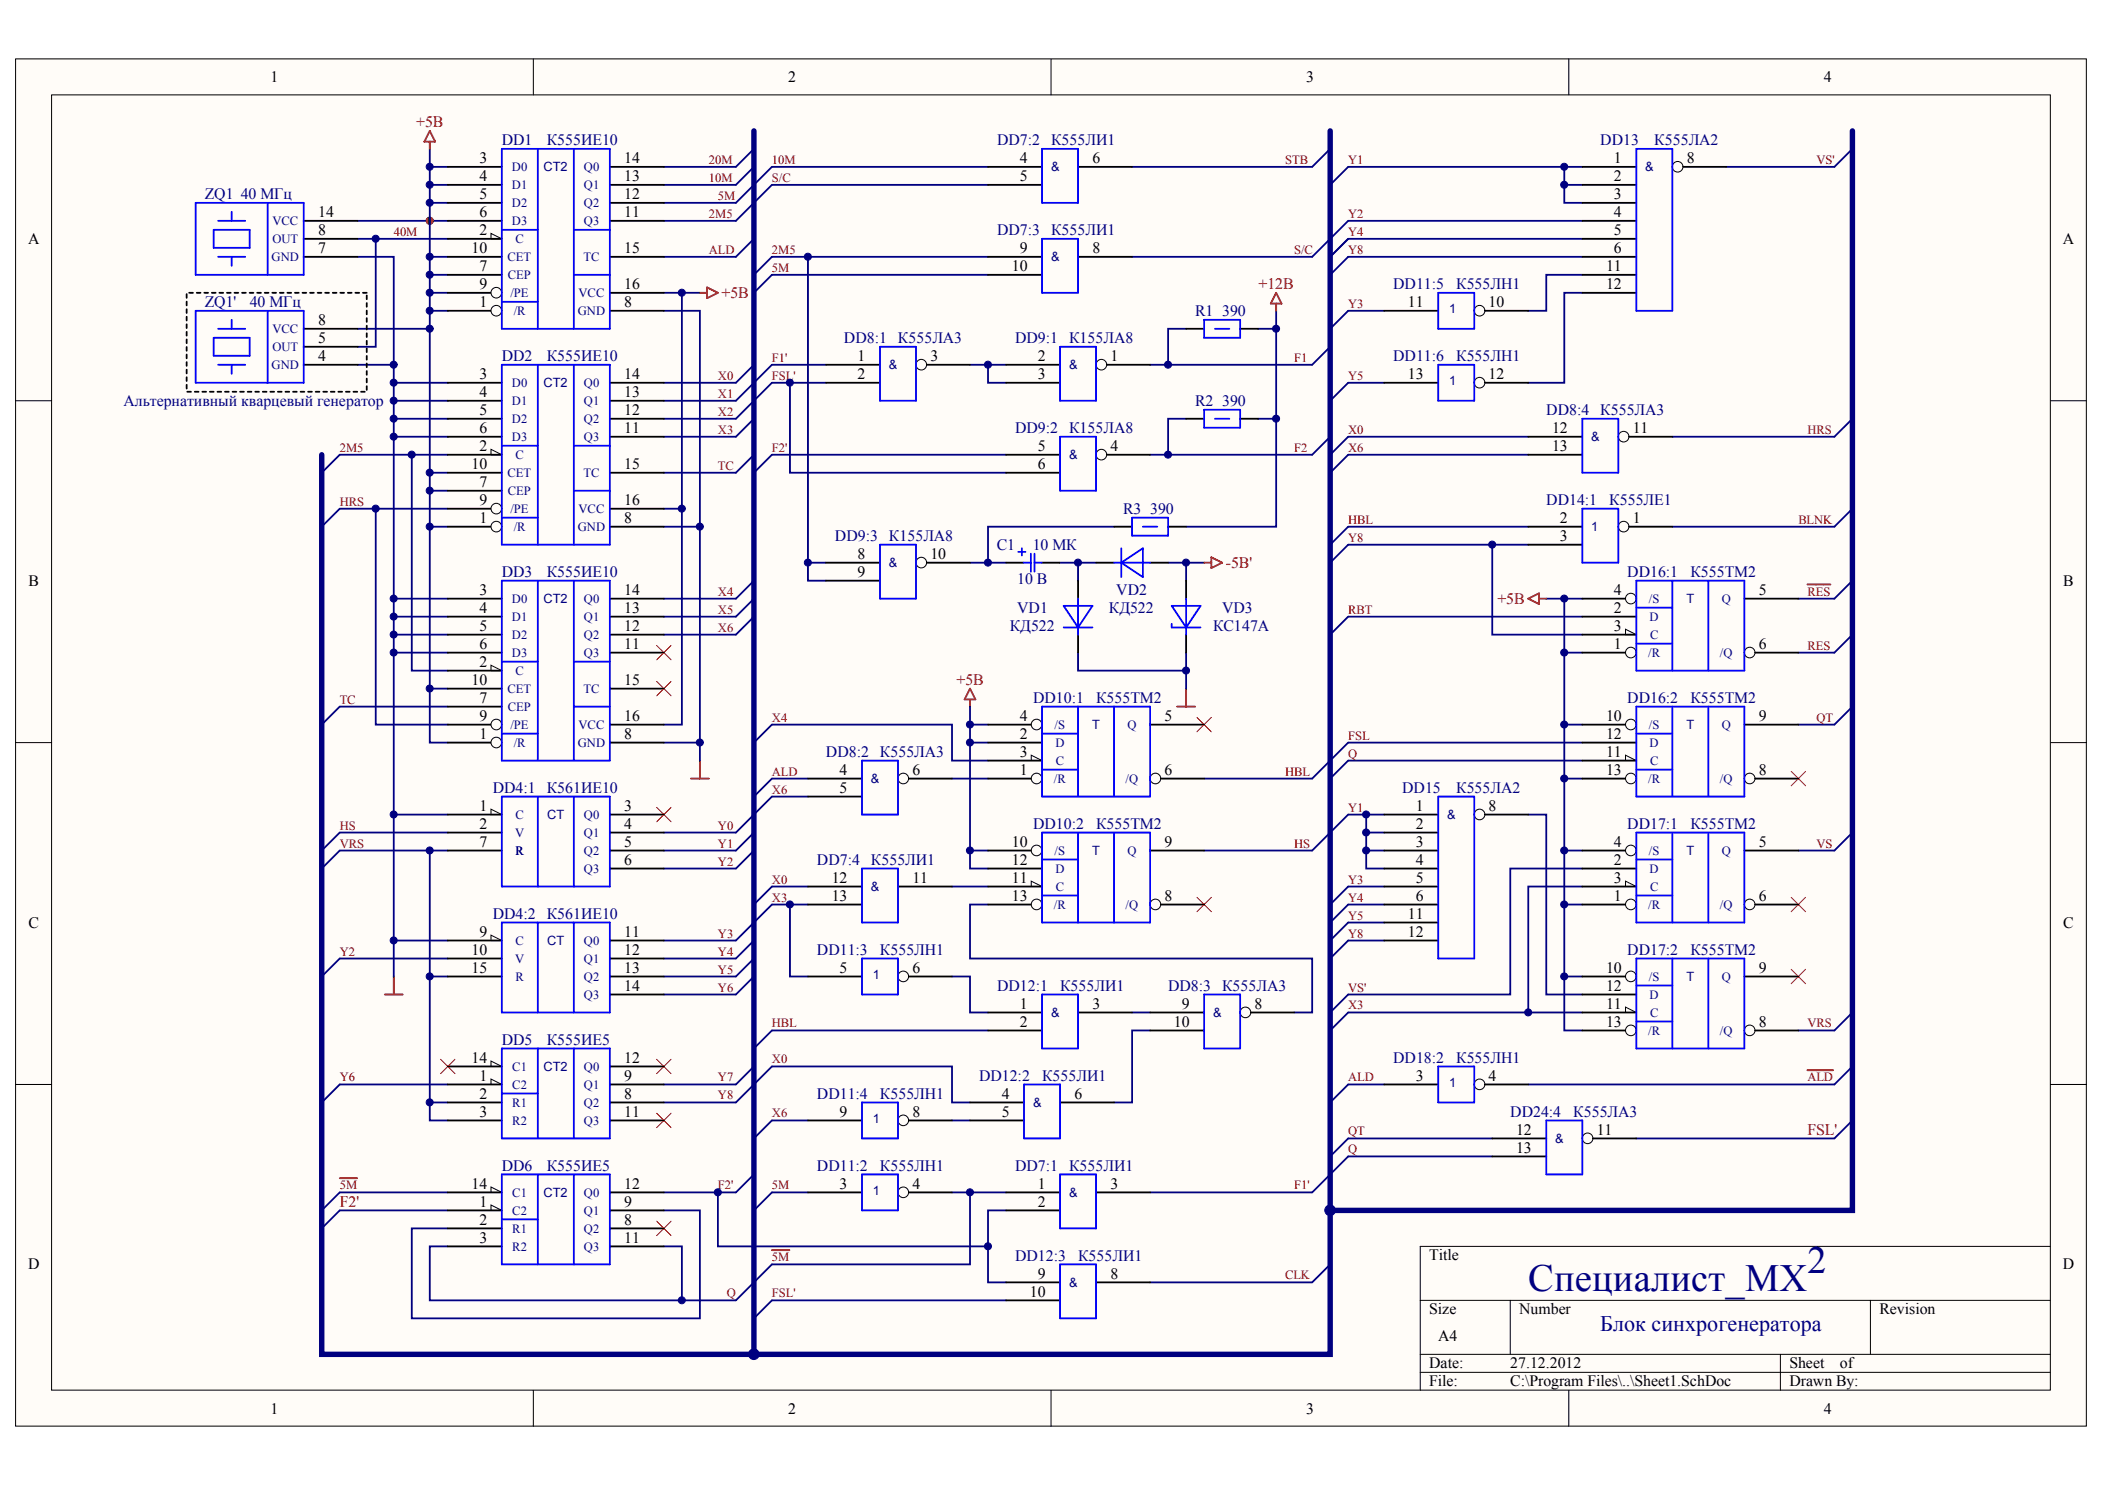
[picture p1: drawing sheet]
<svg xmlns="http://www.w3.org/2000/svg" width="297mm" height="210mm" viewBox="0 0 297 210" stroke-linecap="round" stroke-linejoin="round" font-family="sans-serif">
<g fill="#fffcf8" stroke="#000" stroke-width=".14">
<path d="M2.2 8.3h292.2v192.9h-292.2z"/>
<path d="M7.3 13.4h282v182.7h-282z"/>
</g>
<g fill="none" stroke="#000" stroke-width=".14">
<path d="M75.3 8.3v5.1M148.3 8.3v5.1M221.4 8.3v5.1M2.2 56.5h5.1M289.3 56.5h5.1M2.2 104.8h5.1M289.3 104.8h5.1M2.2 153h5.1M289.3 153h5.1M289.3 175.8h-88.9v20.3M75.3 196.1v5.1M148.3 196.1v5.1"/>
<path d="M200.4 183.4h88.9M200.4 191h88.9M200.4 193.6h88.9M213.1 183.4v7.6M221.4 196.1v5.1M251.2 191v5.1M263.9 183.4v7.6"/>
</g>
<circle cx="60.6" cy="31.1" r=".5" fill="#000080" stroke="#000080" stroke-width=".14"/>
<g fill="none" stroke="#000080" stroke-width=".25">
<path d="M50.5 36.2h5.1v50.8M50.5 31.2h12.7M50.5 33.7h12.7M53 33.7v15.2h-2.5M60.6 38.8h2.6M60.6 26.1h2.6M60.6 21v2.5M60.6 28.6v7.6M63.2 36.2h-2.6v7.6h2.6M63.2 23.5h-2.6v5.1h2.6M106.4 21l-2.6 2.5h-10.1M106.4 23.5l-2.6 2.6h-10.1"/>
<path d="M106.4 33.7l-2.6 2.5h-10.1M114 36.2v45.7h2.6M139.4 38.8h-30.5l-2.5 2.5M139.4 23.5h-30.5l-5.1 5.1h-10.1M139.4 26.1h-30.5l-5.1 5.1h-10.1M139.4 36.2h-30.5l-2.5 2.6M187.7 21l-2.5 2.5h-25.4M220.7 23.5v2.6h2.6M220.7 26.1v2.5h2.6M223.3 38.8h-5.1v5h-2.5M223.3 23.5h-33.1l-2.5 2.6M223.3 31.2h-33.1l-5 5h-25.4"/>
<path d="M223.3 33.7h-33.1l-2.5 2.5M223.3 36.2h-33.1l-2.5 2.6M261.4 21l-2.5 2.5h-15.3M50.5 51.5h5.1M55.6 54h7.6M55.6 56.5h7.6M55.6 59.1h7.6M60.6 43.8v2.6h-10.1M60.6 46.4v22.8h2.6M60.6 41.3h2.6M93.7 43.8h5.1v30.5h-5.1M93.7 41.3h5.1"/>
<path d="M96.2 41.3v30.5h-2.5M106.4 51.5l-2.6 2.5h-10.1M106.4 59.1l-2.6 2.5h-10.1M111.5 54h-2.6l-5.1 5.1h-10.1M116.6 54h-5.1v12.7h30.5M116.6 51.5h-7.7l-5.1 5h-10.1M136.9 51.5h5.1M139.4 51.5v2.5h2.6M167.4 46.4h-2.6v5.1h-2.5M167.4 59.1h-2.6v5h-2.5M177.5 59.1h2.6M177.5 46.4h2.6"/>
<path d="M180.1 43.8v30.5h-12.7M187.7 48.9l-2.5 2.6h-20.4M195.3 54h-5.1l-2.5 2.5M195.3 43.8h-5.1l-2.5 2.6M223.3 41.3h-2.6v12.7h-5M261.4 59.1l-2.5 2.5h-22.9M45.4 66.7l2.5-2.6h10.2v30.5h5.1M53 71.8h-5.1l-2.5 2.5M55.6 61.6h7.6M58.1 64.1h5.1M60.6 69.2v5.1h2.6M60.6 74.3v22.8h2.6"/>
<path d="M60.6 66.7h2.6M63.2 71.8h-10.2v30.4h10.2M96.2 71.8v30.4h-2.5M98.8 74.3v30.5h-5.1M106.4 64.1l-2.6 2.6h-10.1M114 79.4h2.6M136.9 79.4h2.5M142 64.1h-33.1l-2.5 2.6M149.5 79.4h5.2M152.1 79.4v2.5M157.2 74.3h-17.8v5.1h2.6M164.8 79.4h2.6v2.5"/>
<path d="M167.4 79.4h2.5M187.7 61.6l-2.5 2.5h-20.4M210.6 76.8v12.7h12.7M215.7 61.6h-25.5l-2.5 2.5M215.7 64.1h-25.5l-2.5 2.6M215.7 74.3h-25.5l-2.5 2.5M215.7 76.8h-25.5l-2.5 2.6M261.4 71.8l-2.5 2.5h-22.9M55.6 92.1v40.6h7.6M55.6 84.5h7.6M55.6 89.5h7.6M60.6 97.1v7.7h2.6"/>
<path d="M63.2 87h-7.6v5.1h7.6M63.2 99.7h-15.3l-2.5 2.5M106.4 81.9l-2.6 2.6h-10.1M106.4 84.5l-2.6 2.5h-10.1M106.4 87l-2.6 2.5h-10.1M136.9 99.7v2.5M152.1 92.1v2.5h15.3v-2.5M167.4 94.6v2.5M218.2 84.5h2.5v53.2M220.7 84.5h2.6M220.7 92.1h2.6M223.3 87h-33.1l-2.5 2.5"/>
<path d="M261.4 81.9l-2.5 2.6h-5.1M261.4 89.5l-2.5 2.6h-5.1M261.4 99.7l-2.5 2.5h-5.1M55.6 114.9h7.6M60.6 120v17.7M63.2 117.4h-15.3l-2.5 2.6M63.2 120h-15.3l-2.5 2.5M98.8 104.8v2.5M106.4 104.8l2.5-2.6h25.4v5.1h5.1M106.4 117.4l-2.6 2.6h-10.1M106.4 120l-2.6 2.5h-10.1M114 112.4h-5.1l-5.1 5h-10.1"/>
<path d="M114 109.8h-5.1l-2.5 2.6M134.3 109.8h5.1M136.9 120h2.5M136.9 104.8h2.5M139.4 102.2h-2.5v20.3h2.5M192.8 114.9v2.5h2.5M192.8 117.4v2.6h2.5M192.8 120v2.5h2.5M195.3 114.9h-5.1l-5 5.1h-15.3M215.7 114.9h2.5v25.4h5.1M220.7 120h2.6M220.7 109.8h2.6"/>
<path d="M220.7 102.2h2.6M223.3 104.8h-33.1l-5 5h-15.3M223.3 107.3h-33.1l-2.5 2.5M261.4 117.4l-2.5 2.6h-5.1M55.6 132.7v5M63.2 137.7h-2.6v17.8M63.2 135.2h-15.3l-2.5 2.5M106.4 132.7l-2.6 2.5h-10.1M106.4 135.2l-2.6 2.5h-10.1M106.4 137.7l-2.6 2.6h-10.1M111.5 127.6v10.1h2.5M114 127.6h-5.1l-5.1 5.1h-10.1"/>
<path d="M114 125.1h-5.1l-2.5 2.5M134.3 137.7h2.6v5.1h2.5M134.3 125.1h5.1M139.4 127.6h-2.5v7.6h48.3v7.6h-2.6M195.3 132.7h-5.1l-2.5 2.5M195.3 127.6h-5.1l-2.5 2.5M195.3 125.1h-5.1l-2.5 2.5M195.3 130.1h-5.1l-2.5 2.6M220.7 127.6h2.6M223.3 137.7h-2.6v7.7h2.6M223.3 122.5h-10.2v17.8h-22.9l-2.5 2.5M223.3 125.1h-7.6v17.7"/>
<path d="M63.2 155.5h-2.6v2.6h2.6M63.2 153h-15.3l-2.5 2.5M93.7 155.5h10.1l5.1-5.1h25.4v5.1h2.6M106.4 150.4l-2.6 2.6h-10.1M114 158.1h-5.1l-2.5 2.5M134.3 158.1h2.6M139.4 145.4h-30.5l-2.5 2.5M159.8 142.8h2.5M162.3 145.4h-2.5v10.1h-2.6M195.3 153h-5.1l-2.5 2.5M223.3 142.8h-33.1l-2.5 2.6M261.4 150.4l-2.5 2.6h-43.2"/>
<path d="M261.4 142.8l-2.5 2.6h-5.1M261.4 158.1l-2.5 2.5h-28M63.2 175.8h-2.6v7.6h35.6v-7.6h-2.5M63.2 170.7h-15.3l-2.5 2.6M63.2 168.2h-15.3l-2.5 2.5M93.7 170.7h5.1v15.3h-40.7v-12.7h5.1M101.3 168.2v7.6h38.1v-5.1h2.6M106.4 165.7l-2.6 2.5h-10.1M114 168.2h-5.1l-2.5 2.5M134.3 168.2h2.6M139.4 175.8v5.1h2.6M142 168.2h-5.1v10.2h-28l-5.1 5h-7.6"/>
<path d="M187.7 178.4l-2.5 2.5h-22.9M210.6 163.1h-20.4l-5 5.1h-22.9M210.6 160.6h-20.4l-2.5 2.5M142 183.4h-33.1l-2.5 2.6"/>
</g>
<g fill="none" stroke="#f00" stroke-width=".14">
<path d="M92.7 96.1l2 2.1M92.7 91l2 2.1M94.7 96.1l-2 2.1M94.7 91l-2 2.1M92.7 113.9l2 2M94.7 113.9l-2 2M168.9 101.2l2 2M170.9 101.2l-2 2M252.8 108.8l2 2M254.8 108.8l-2 2M168.9 126.6l2 2M170.9 126.6l-2 2"/>
<path d="M252.8 136.7l2 2.1M252.8 126.6l2 2M254.8 136.7l-2 2.1M254.8 126.6l-2 2M62.2 149.4l2 2.1M64.2 149.4l-2 2.1M92.7 149.4l2 2.1M92.7 157l2 2.1M94.7 149.4l-2 2.1M94.7 157l-2 2.1M92.7 172.3l2 2M94.7 172.3l-2 2"/>
</g>
<g fill="none" stroke="#800000" stroke-width=".25">
<path d="M60.6 18.5l.8 1.5h-1.5zM60.6 20v1M98.8 41.3h1M99.8 40.5l1.5 .8-1.5 .8zM180.1 41.3l.7 1.5h-1.5zM180.1 42.8v1M169.9 79.4h1M170.9 78.6l1.6 .8-1.6 .7zM136.9 97.1l.7 1.6h-1.5zM136.9 98.7v1M166.1 99.7h2.5M167.4 97.1v2.6"/>
<path d="M215.7 84.5l1.5-.8v1.5zM217.2 84.5h1M255 82.4h3.3M97.5 109.8h2.5M98.8 107.3v2.5M55.6 137.7v2.6M54.3 140.3h2.5M255 151h3.7M47.9 166.2h2.5M108.9 176.4h2.5"/>
</g>
<path d="M51.8 41.3h-25.5v14h25.5v-14" fill="none" stroke="#000" stroke-width=".25" stroke-dasharray=".5 .5"/>
<circle cx="60.6" cy="31.1" r=".5" fill="#800000" stroke="#800000" stroke-width=".14"/>
<path d="M106.4 18.5v172.5M187.7 18.5v172.5h-142.3v-126.9M261.4 18.5v152.2h-73.7" fill="none" stroke="#000080" stroke-width=".76"/>
<path d="M63.2 41.3h7.6" fill="none" stroke="#000" stroke-width=".25"/>
<circle cx="70" cy="41.3" r=".75" fill="#fffcf8" stroke="#000" stroke-width=".14"/>
<path d="M63.2 33.7h7.6M63.2 26.1h7.6M63.2 38.8h7.6M63.2 31.2h7.6M63.2 23.5h7.6M63.2 28.6h7.6M63.2 36.2h7.6M63.2 43.8h7.6" fill="none" stroke="#000" stroke-width=".25"/>
<path d="M69.3 32.9l1.5 .8h-1.5z" fill="none" stroke="#000" stroke-width=".14"/>
<circle cx="70" cy="43.8" r=".75" fill="#fffcf8" stroke="#000" stroke-width=".14"/>
<path d="M86.1 26.1h7.6M86.1 31.2h7.6M86.1 23.5h7.6M86.1 28.6h7.6M86.1 36.2h7.6M86.1 41.3h7.6M86.1 43.8h7.6M63.2 71.8h7.6" fill="none" stroke="#000" stroke-width=".25"/>
<path d="M70.8 21h15.3v25.4h-15.3zM70.8 32.4h5.1M75.9 21v25.4M81 38.8h5.1M81 32.4h5.1M81 21v25.4M70.8 42.6h5.1" fill="none" stroke="#00f" stroke-width=".25"/>
<circle cx="70" cy="71.7" r=".75" fill="#fffcf8" stroke="#000" stroke-width=".14"/>
<path d="M63.2 56.5h7.6M63.2 54h7.6M63.2 59.1h7.6M63.2 64.1h7.6M63.2 69.2h7.6M63.2 61.6h7.6M63.2 66.7h7.6M63.2 74.3h7.6" fill="none" stroke="#000" stroke-width=".25"/>
<path d="M69.3 63.4l1.5 .7h-1.5z" fill="none" stroke="#000" stroke-width=".14"/>
<circle cx="70" cy="74.3" r=".75" fill="#fffcf8" stroke="#000" stroke-width=".14"/>
<path d="M86.1 56.5h7.6M86.1 54h7.6M86.1 59.1h7.6M86.1 71.8h7.6M86.1 61.6h7.6M86.1 74.3h7.6M86.1 66.7h7.6M63.2 102.2h7.6" fill="none" stroke="#000" stroke-width=".25"/>
<path d="M70.8 51.5h15.3v25.3h-15.3zM75.9 51.5v25.3M81 51.5v25.3M70.8 73h5.1M70.8 62.9h5.1M81 69.2h5.1M81 62.9h5.1" fill="none" stroke="#00f" stroke-width=".25"/>
<circle cx="70" cy="102.2" r=".75" fill="#fffcf8" stroke="#000" stroke-width=".14"/>
<path d="M63.2 94.6h7.6M63.2 87h7.6M63.2 99.7h7.6M63.2 92.1h7.6M63.2 84.5h7.6M63.2 89.5h7.6M63.2 97.1h7.6M63.2 104.8h7.6" fill="none" stroke="#000" stroke-width=".25"/>
<path d="M69.3 93.8l1.5 .8h-1.5z" fill="none" stroke="#000" stroke-width=".14"/>
<circle cx="70" cy="104.7" r=".75" fill="#fffcf8" stroke="#000" stroke-width=".14"/>
<g fill="none" stroke="#000" stroke-width=".25">
<path d="M42.9 33.7h7.6M42.9 31.2h7.6M42.9 36.2h7.6M139.4 36.2h7.6M139.4 23.5h7.6M139.4 26.1h7.6M139.4 38.8h7.6M152.1 36.2h7.7M152.1 23.5h7.7M42.9 48.9h7.6M42.9 46.4h7.6M42.9 51.5h7.6"/>
<path d="M129.3 51.5h7.6M86.1 87h7.6M86.1 92.1h7.6M86.1 84.5h7.6M86.1 89.5h7.6M86.1 97.1h7.6M63.2 117.4h7.6M63.2 114.9h7.6M63.2 120h7.6M86.1 102.2h7.6M86.1 104.8h7.6M86.1 117.4h7.6"/>
<path d="M86.1 114.9h7.6M86.1 120h7.6M63.2 135.2h7.6M63.2 132.7h7.6M63.2 137.7h7.6M86.1 122.5h7.6M86.1 135.2h7.6M86.1 132.7h7.6M86.1 137.7h7.6M114 125.1h7.6M114 127.6h7.6M126.7 125.1h7.6"/>
<path d="M63.2 153h7.6M63.2 158.1h7.6M63.2 155.5h7.6M63.2 150.4h7.6M86.1 140.3h7.6M86.1 153h7.6M86.1 158.1h7.6M86.1 155.5h7.6M86.1 150.4h7.6M63.2 170.7h7.6M63.2 175.8h7.6M63.2 173.3h7.6"/>
<path d="M63.2 168.2h7.6M86.1 170.7h7.6M86.1 175.8h7.6M86.1 173.3h7.6M86.1 168.2h7.6M142 170.7h7.6M142 168.2h7.6M154.7 168.2h7.6"/>
</g>
<g fill="none" stroke="#00f" stroke-width=".25">
<path d="M27.6 28.6h15.3v10.2h-15.3zM30.2 32.4h5v2.6h-5zM30.8 31.2h3.8M30.8 36.2h3.8M32.7 29.9v1.3M32.7 36.2v1.3M37.8 28.6v10.2M147 21h5.1v7.6h-5.1zM147 33.7h5.1v7.6h-5.1zM27.6 43.8h15.3v10.2h-15.3zM30.2 47.6h5v2.6h-5zM30.8 46.4h3.8"/>
<path d="M30.8 51.5h3.8M32.7 45.1v1.3M32.7 51.5v1.2M37.8 43.8v10.2M70.8 81.9h15.3v25.4h-15.3zM70.8 93.3h5.1M75.9 81.9v25.4M81 99.7h5.1M81 93.3h5.1M81 81.9v25.4M70.8 112.4h15.3v12.7h-15.3zM70.8 103.5h5.1"/>
<path d="M75.9 112.4v12.7M81 112.4v12.7M70.8 130.1h15.3v12.7h-15.3zM75.9 130.1v12.7M81 130.1v12.7M121.6 122.5h5.1v7.6h-5.1zM70.8 147.9h15.3v12.7h-15.3zM70.8 154.2h5.1M75.9 147.9v12.7M81 147.9v12.7M70.8 165.7h15.3v12.7h-15.3zM70.8 172h5.1"/>
<path d="M75.9 165.7v12.7M81 165.7v12.7M149.6 165.7h5.1v7.6h-5.1z"/>
</g>
<path d="M69.3 114.1l1.5 .8h-1.5zM69.3 131.9l1.5 .8h-1.5zM69.3 152.2l1.5 .8h-1.5zM69.3 149.7l1.5 .7h-1.5zM69.3 170l1.5 .7h-1.5zM69.3 167.4l1.5 .8h-1.5z" fill="none" stroke="#000" stroke-width=".14"/>
<circle cx="130" cy="51.4" r=".75" fill="#fffcf8" stroke="#000" stroke-width=".14"/>
<path d="M116.6 51.5h7.6M116.6 54h7.6M126.7 109.8h7.6" fill="none" stroke="#000" stroke-width=".25"/>
<path d="M124.2 48.9h5.1v7.6h-5.1z" fill="none" stroke="#00f" stroke-width=".25"/>
<circle cx="127.5" cy="109.8" r=".75" fill="#fffcf8" stroke="#000" stroke-width=".14"/>
<path d="M114 109.8h7.6M114 112.4h7.6M175 142.8h7.6" fill="none" stroke="#000" stroke-width=".25"/>
<path d="M121.6 107.3h5.1v7.6h-5.1z" fill="none" stroke="#00f" stroke-width=".25"/>
<circle cx="175.7" cy="142.8" r=".75" fill="#fffcf8" stroke="#000" stroke-width=".14"/>
<path d="M228.4 61.6h7.6M162.3 142.8h7.6M162.3 145.4h7.6" fill="none" stroke="#000" stroke-width=".25"/>
<path d="M169.9 140.3h5.1v7.6h-5.1z" fill="none" stroke="#00f" stroke-width=".25"/>
<circle cx="229.1" cy="61.6" r=".75" fill="#fffcf8" stroke="#000" stroke-width=".14"/>
<path d="M154.7 51.5h7.6M215.7 61.6h7.6M215.7 64.1h7.6" fill="none" stroke="#000" stroke-width=".25"/>
<path d="M223.3 59.1h5.1v7.6h-5.1z" fill="none" stroke="#00f" stroke-width=".25"/>
<circle cx="155.4" cy="51.4" r=".75" fill="#fffcf8" stroke="#000" stroke-width=".14"/>
<path d="M142 51.5h7.6M142 54h7.6M154.7 64.1h7.6" fill="none" stroke="#000" stroke-width=".25"/>
<path d="M149.6 48.9h5.1v7.6h-5.1z" fill="none" stroke="#00f" stroke-width=".25"/>
<circle cx="155.4" cy="64.1" r=".75" fill="#fffcf8" stroke="#000" stroke-width=".14"/>
<path d="M129.3 79.4h7.6M142 64.1h7.6M142 66.7h7.6" fill="none" stroke="#000" stroke-width=".25"/>
<path d="M149.6 61.6h5.1v7.6h-5.1z" fill="none" stroke="#00f" stroke-width=".25"/>
<circle cx="130" cy="79.4" r=".75" fill="#fffcf8" stroke="#000" stroke-width=".14"/>
<path d="M116.6 79.4h7.6M116.6 81.9h7.6M139.4 104.8h7.6M139.4 109.8h7.6" fill="none" stroke="#000" stroke-width=".25"/>
<path d="M124.2 76.8h5.1v7.7h-5.1z" fill="none" stroke="#00f" stroke-width=".25"/>
<circle cx="146.3" cy="109.8" r=".75" fill="#fffcf8" stroke="#000" stroke-width=".14"/>
<path d="M139.4 102.2h7.6" fill="none" stroke="#000" stroke-width=".25"/>
<circle cx="146.3" cy="102.2" r=".75" fill="#fffcf8" stroke="#000" stroke-width=".14"/>
<path d="M139.4 107.3h7.6M162.3 109.8h7.6" fill="none" stroke="#000" stroke-width=".25"/>
<path d="M145.5 106.5l1.5 .8h-1.5z" fill="none" stroke="#000" stroke-width=".14"/>
<circle cx="163" cy="109.8" r=".75" fill="#fffcf8" stroke="#000" stroke-width=".14"/>
<path d="M162.3 102.2h7.6M139.4 122.5h7.6M139.4 127.6h7.6" fill="none" stroke="#000" stroke-width=".25"/>
<path d="M147 99.7h15.3v12.7h-15.3zM152.1 99.7v12.7M157.2 99.7v12.7M147 108.6h5.1M147 103.5h5.1" fill="none" stroke="#00f" stroke-width=".25"/>
<circle cx="146.3" cy="127.6" r=".75" fill="#fffcf8" stroke="#000" stroke-width=".14"/>
<path d="M139.4 120h7.6" fill="none" stroke="#000" stroke-width=".25"/>
<circle cx="146.3" cy="120" r=".75" fill="#fffcf8" stroke="#000" stroke-width=".14"/>
<path d="M139.4 125.1h7.6M162.3 127.6h7.6" fill="none" stroke="#000" stroke-width=".25"/>
<path d="M145.5 124.3l1.5 .8h-1.5z" fill="none" stroke="#000" stroke-width=".14"/>
<circle cx="163" cy="127.6" r=".75" fill="#fffcf8" stroke="#000" stroke-width=".14"/>
<path d="M223.3 87h7.6M223.3 92.1h7.6M162.3 120h7.6" fill="none" stroke="#000" stroke-width=".25"/>
<path d="M147 117.4h15.3v12.7h-15.3zM152.1 117.4v12.7M157.2 117.4v12.7M147 126.3h5.1M147 121.3h5.1" fill="none" stroke="#00f" stroke-width=".25"/>
<circle cx="230.1" cy="92.1" r=".75" fill="#fffcf8" stroke="#000" stroke-width=".14"/>
<path d="M223.3 84.5h7.6" fill="none" stroke="#000" stroke-width=".25"/>
<circle cx="230.1" cy="84.4" r=".75" fill="#fffcf8" stroke="#000" stroke-width=".14"/>
<path d="M223.3 89.5h7.6M246.2 92.1h7.6" fill="none" stroke="#000" stroke-width=".25"/>
<path d="M229.4 88.8l1.5 .7h-1.5z" fill="none" stroke="#000" stroke-width=".14"/>
<circle cx="246.9" cy="92.1" r=".75" fill="#fffcf8" stroke="#000" stroke-width=".14"/>
<path d="M246.2 84.5h7.6M223.3 104.8h7.6M223.3 109.8h7.6" fill="none" stroke="#000" stroke-width=".25"/>
<path d="M230.9 81.9h15.3v12.7h-15.3zM230.9 90.8h5.1M230.9 85.7h5.1M236 81.9v12.7M241.1 81.9v12.7" fill="none" stroke="#00f" stroke-width=".25"/>
<circle cx="230.1" cy="109.8" r=".75" fill="#fffcf8" stroke="#000" stroke-width=".14"/>
<path d="M223.3 102.2h7.6" fill="none" stroke="#000" stroke-width=".25"/>
<circle cx="230.1" cy="102.2" r=".75" fill="#fffcf8" stroke="#000" stroke-width=".14"/>
<path d="M223.3 107.3h7.6M246.2 109.8h7.6" fill="none" stroke="#000" stroke-width=".25"/>
<path d="M229.4 106.5l1.5 .8h-1.5z" fill="none" stroke="#000" stroke-width=".14"/>
<circle cx="246.9" cy="109.8" r=".75" fill="#fffcf8" stroke="#000" stroke-width=".14"/>
<path d="M246.2 102.2h7.6M223.3 122.5h7.6M223.3 127.6h7.6" fill="none" stroke="#000" stroke-width=".25"/>
<path d="M230.9 99.7h15.3v12.7h-15.3zM236 99.7v12.7M241.1 99.7v12.7M230.9 108.6h5.1M230.9 103.5h5.1" fill="none" stroke="#00f" stroke-width=".25"/>
<circle cx="230.1" cy="127.6" r=".75" fill="#fffcf8" stroke="#000" stroke-width=".14"/>
<path d="M223.3 120h7.6" fill="none" stroke="#000" stroke-width=".25"/>
<circle cx="230.1" cy="120" r=".75" fill="#fffcf8" stroke="#000" stroke-width=".14"/>
<path d="M223.3 125.1h7.6M246.2 127.6h7.6" fill="none" stroke="#000" stroke-width=".25"/>
<path d="M229.4 124.3l1.5 .8h-1.5z" fill="none" stroke="#000" stroke-width=".14"/>
<circle cx="246.9" cy="127.6" r=".75" fill="#fffcf8" stroke="#000" stroke-width=".14"/>
<path d="M246.2 120h7.6M223.3 140.3h7.6M223.3 145.4h7.6" fill="none" stroke="#000" stroke-width=".25"/>
<path d="M230.9 117.4h15.3v12.7h-15.3zM236 117.4v12.7M241.1 117.4v12.7M230.9 126.3h5.1M230.9 121.3h5.1" fill="none" stroke="#00f" stroke-width=".25"/>
<circle cx="230.1" cy="145.4" r=".75" fill="#fffcf8" stroke="#000" stroke-width=".14"/>
<path d="M223.3 137.7h7.6" fill="none" stroke="#000" stroke-width=".25"/>
<circle cx="230.1" cy="137.7" r=".75" fill="#fffcf8" stroke="#000" stroke-width=".14"/>
<path d="M223.3 142.8h7.6M246.2 145.4h7.6" fill="none" stroke="#000" stroke-width=".25"/>
<path d="M229.4 142.1l1.5 .7h-1.5z" fill="none" stroke="#000" stroke-width=".14"/>
<circle cx="246.9" cy="145.4" r=".75" fill="#fffcf8" stroke="#000" stroke-width=".14"/>
<path d="M246.2 137.7h7.6M126.7 168.2h7.6" fill="none" stroke="#000" stroke-width=".25"/>
<path d="M230.9 135.2h15.3v12.7h-15.3zM230.9 139h5.1M236 135.2v12.7M241.1 135.2v12.7M230.9 144.1h5.1" fill="none" stroke="#00f" stroke-width=".25"/>
<circle cx="127.5" cy="168.2" r=".75" fill="#fffcf8" stroke="#000" stroke-width=".14"/>
<path d="M126.7 137.7h7.6M114 168.2h7.6" fill="none" stroke="#000" stroke-width=".25"/>
<path d="M121.6 165.7h5.1v5h-5.1z" fill="none" stroke="#00f" stroke-width=".25"/>
<circle cx="127.5" cy="137.7" r=".75" fill="#fffcf8" stroke="#000" stroke-width=".14"/>
<path d="M114 137.7h7.6M126.7 158.1h7.6" fill="none" stroke="#000" stroke-width=".25"/>
<path d="M121.6 135.2h5.1v5.1h-5.1z" fill="none" stroke="#00f" stroke-width=".25"/>
<circle cx="127.5" cy="158" r=".75" fill="#fffcf8" stroke="#000" stroke-width=".14"/>
<path d="M208 43.8h7.7M114 158.1h7.6" fill="none" stroke="#000" stroke-width=".25"/>
<path d="M121.6 155.5h5.1v5.1h-5.1z" fill="none" stroke="#00f" stroke-width=".25"/>
<circle cx="208.8" cy="43.8" r=".75" fill="#fffcf8" stroke="#000" stroke-width=".14"/>
<path d="M195.3 43.8h7.7M208 54h7.7" fill="none" stroke="#000" stroke-width=".25"/>
<path d="M203 41.3h5v5.1h-5z" fill="none" stroke="#00f" stroke-width=".25"/>
<circle cx="208.8" cy="54" r=".75" fill="#fffcf8" stroke="#000" stroke-width=".14"/>
<g fill="none" stroke="#000" stroke-width=".25">
<path d="M223.3 38.8h7.6M223.3 31.2h7.6M236 23.5h7.6M195.3 54h7.7M136.9 155.5h7.6M136.9 158.1h7.6M139.4 142.8h7.6M139.4 145.4h7.6M149.6 155.5h7.6M152.1 142.8h7.7M142 180.9h7.6M142 183.4h7.6"/>
<path d="M154.7 180.9h7.6"/>
</g>
<path d="M203 51.5h5v5h-5zM144.5 153h5.1v7.6h-5.1zM147 140.3h5.1v7.6h-5.1zM149.6 178.4h5.1v7.6h-5.1z" fill="none" stroke="#00f" stroke-width=".25"/>
<circle cx="236.7" cy="23.5" r=".75" fill="#fffcf8" stroke="#000" stroke-width=".14"/>
<path d="M223.3 23.5h7.6M223.3 33.7h7.6M223.3 26.1h7.6M223.3 36.2h7.6M223.3 28.6h7.6M223.3 41.3h7.6M215.7 74.3h7.6M228.4 74.3h7.6" fill="none" stroke="#000" stroke-width=".25"/>
<path d="M230.9 21h5.1v22.8h-5.1z" fill="none" stroke="#00f" stroke-width=".25"/>
<circle cx="229.1" cy="74.3" r=".75" fill="#fffcf8" stroke="#000" stroke-width=".14"/>
<path d="M215.7 76.8h7.6M208 114.9h7.7M195.3 130.1h7.7M195.3 122.5h7.7" fill="none" stroke="#000" stroke-width=".25"/>
<path d="M223.3 71.8h5.1v7.6h-5.1z" fill="none" stroke="#00f" stroke-width=".25"/>
<circle cx="208.8" cy="114.9" r=".75" fill="#fffcf8" stroke="#000" stroke-width=".14"/>
<path d="M195.3 114.9h7.7M195.3 117.4h7.7M195.3 120h7.7M195.3 132.7h7.7M195.3 125.1h7.7M195.3 127.6h7.7M208 153h7.7" fill="none" stroke="#000" stroke-width=".25"/>
<path d="M203 112.4h5v22.8h-5z" fill="none" stroke="#00f" stroke-width=".25"/>
<circle cx="208.8" cy="153" r=".75" fill="#fffcf8" stroke="#000" stroke-width=".14"/>
<path d="M195.3 153h7.7M223.3 160.6h7.6" fill="none" stroke="#000" stroke-width=".25"/>
<path d="M203 150.4h5v5.1h-5z" fill="none" stroke="#00f" stroke-width=".25"/>
<circle cx="224" cy="160.6" r=".75" fill="#fffcf8" stroke="#000" stroke-width=".14"/>
<g fill="none" stroke="#000" stroke-width=".25">
<path d="M167.4 46.4h2.5M167.4 59.1h2.5M175 46.4h2.5M175 59.1h2.5M142 79.4h2.5M147 79.4h2.5M154.7 79.4h2.5M157.2 74.3h2.6M162.3 79.4h2.5M164.8 74.3h2.6M152.1 81.9v2.6M152.1 89.5v2.6"/>
<path d="M167.4 81.9v2.6M167.4 89.5v2.6M210.6 160.6h7.6M210.6 163.1h7.6"/>
</g>
<g fill="none" stroke="#00f" stroke-width=".25">
<path d="M169.9 45.1h5.1v2.5h-5.1zM169.9 57.8h5.1v2.5h-5.1zM171.4 46.4h2.1M171.4 59.1h2.1M143.7 77.9h1M144.2 77.3v1.1M144.5 79.4h1M145.5 78.1v2.5M146 78.1v2.5M146 79.4h1M157.2 79.4h5.1M158.2 77.3v4.1"/>
<path d="M158.2 79.4l3.1-2.1v4.1zM159.8 73h5v2.6h-5zM161.3 74.3h2M150.1 88.5h4.1M150.1 85.5h4.1l-2.1 3zM152.1 84.5v5M165.3 88v.5h4.1M165.3 85.5h4.1l-2 3zM167.4 84.5v5M218.2 158.1h5.1v7.6h-5.1z"/>
</g>
<g fill="#000080" stroke="#000080" stroke-width=".14">
<circle cx="53" cy="71.7" r=".5"/>
<circle cx="53" cy="33.7" r=".5"/>
<circle cx="55.6" cy="132.7" r=".5"/>
<circle cx="55.6" cy="114.9" r=".5"/>
<circle cx="55.6" cy="92.1" r=".5"/>
<circle cx="55.6" cy="89.5" r=".5"/>
<circle cx="55.6" cy="87" r=".5"/>
<circle cx="55.6" cy="84.4" r=".5"/>
<circle cx="55.6" cy="61.6" r=".5"/>
<circle cx="55.6" cy="59.1" r=".5"/>
<circle cx="55.6" cy="56.5" r=".5"/>
<circle cx="55.6" cy="54" r=".5"/>
<circle cx="55.6" cy="51.4" r=".5"/>
<circle cx="58.1" cy="64.1" r=".5"/>
<circle cx="60.6" cy="155.5" r=".5"/>
<circle cx="60.6" cy="137.7" r=".5"/>
<circle cx="60.6" cy="120" r=".5"/>
<circle cx="60.6" cy="97.1" r=".5"/>
<circle cx="60.6" cy="74.3" r=".5"/>
<circle cx="60.6" cy="69.2" r=".5"/>
<circle cx="60.6" cy="66.7" r=".5"/>
<circle cx="60.6" cy="46.4" r=".5"/>
<circle cx="60.6" cy="43.8" r=".5"/>
<circle cx="60.6" cy="41.3" r=".5"/>
<circle cx="60.6" cy="38.8" r=".5"/>
<circle cx="60.6" cy="36.2" r=".5"/>
<circle cx="60.6" cy="28.6" r=".5"/>
<circle cx="60.6" cy="26.1" r=".5"/>
<circle cx="60.6" cy="23.5" r=".5"/>
<circle cx="96.2" cy="183.4" r=".5"/>
<circle cx="96.2" cy="71.7" r=".5"/>
<circle cx="96.2" cy="41.3" r=".5"/>
<circle cx="98.8" cy="104.7" r=".5"/>
<circle cx="98.8" cy="74.3" r=".5"/>
<circle cx="101.3" cy="168.2" r=".5"/>
<circle cx="111.5" cy="127.6" r=".5"/>
<circle cx="111.5" cy="54" r=".5"/>
<circle cx="114" cy="79.4" r=".5"/>
<circle cx="114" cy="36.2" r=".5"/>
<circle cx="136.9" cy="168.2" r=".5"/>
<circle cx="136.9" cy="120" r=".5"/>
<circle cx="136.9" cy="104.7" r=".5"/>
<circle cx="136.9" cy="102.2" r=".5"/>
<circle cx="139.4" cy="175.8" r=".5"/>
<circle cx="139.4" cy="79.4" r=".5"/>
<circle cx="139.4" cy="51.4" r=".5"/>
<circle cx="152.1" cy="79.4" r=".5"/>
<circle cx="164.8" cy="64.1" r=".5"/>
<circle cx="164.8" cy="51.4" r=".5"/>
<circle cx="167.4" cy="94.6" r=".5"/>
<circle cx="167.4" cy="79.4" r=".5"/>
<circle cx="180.1" cy="59.1" r=".5"/>
<circle cx="180.1" cy="46.4" r=".5"/>
<circle cx="192.8" cy="120" r=".5"/>
<circle cx="192.8" cy="117.4" r=".5"/>
<circle cx="192.8" cy="114.9" r=".5"/>
<circle cx="210.6" cy="76.8" r=".5"/>
<circle cx="215.6" cy="142.8" r=".5"/>
<circle cx="220.7" cy="137.7" r=".5"/>
<circle cx="220.7" cy="127.6" r=".5"/>
<circle cx="220.7" cy="120" r=".5"/>
<circle cx="220.7" cy="109.8" r=".5"/>
<circle cx="220.7" cy="102.2" r=".5"/>
<circle cx="220.7" cy="92.1" r=".5"/>
<circle cx="220.7" cy="84.4" r=".5"/>
<circle cx="220.7" cy="26.1" r=".5"/>
<circle cx="220.7" cy="23.5" r=".5"/>
<circle cx="106.4" cy="191" r=".75"/>
<circle cx="187.7" cy="170.7" r=".75"/>
</g>
<g font-size="5.4" fill="#000080">
<text x="255" y="179.6">2</text>
<text x="215.7" y="182.2">Специалист_МХ</text>
</g>
<text font-size="3.1" fill="#000080" x="225.8" y="187.7">Блок синхрогенератора</text>
<g font-size="2.2">
<text x="38.2" y="11.6">1</text>
<text x="111.2" y="11.6">2</text>
<text x="184.3" y="11.6">3</text>
<text x="257.4" y="11.6">4</text>
<text x="67.7" y="23">3</text>
<text x="88.1" y="23">14</text>
<text x="143.9" y="23">4</text>
<text x="154.2" y="23">6</text>
<text x="227.8" y="23">1</text>
<text x="238" y="23">8</text>
<text x="67.7" y="25.6">4</text>
<text x="67.7" y="28.1">5</text>
<text x="88.1" y="25.6">13</text>
<text x="88.1" y="28.1">12</text>
<text x="143.9" y="25.6">5</text>
<text x="227.8" y="25.6">2</text>
<text x="227.8" y="28.1">3</text>
<text x="4" y="34.4">A</text>
<text x="44.9" y="33.2">8</text>
<text x="44.9" y="30.7">14</text>
<text x="44.9" y="35.7">7</text>
<text x="66.5" y="35.7">10</text>
<text x="67.7" y="33.2">2</text>
<text x="67.7" y="30.7">6</text>
<text x="88.1" y="30.7">11</text>
<text x="88.1" y="35.7">15</text>
<text x="143.9" y="35.7">9</text>
<text x="154.2" y="35.7">8</text>
<text x="227.8" y="30.7">4</text>
<text x="227.8" y="33.2">5</text>
<text x="227.8" y="35.7">6</text>
<text x="291.1" y="34.4">A</text>
<text x="67.7" y="40.8">9</text>
<text x="67.7" y="38.3">7</text>
<text x="88.1" y="40.8">16</text>
<text x="142.8" y="38.3">10</text>
<text x="226.6" y="38.3">11</text>
<text x="226.6" y="40.8">12</text>
<text x="44.9" y="45.9">8</text>
<text x="67.7" y="43.3">1</text>
<text x="88.1" y="43.3">8</text>
<text x="198.7" y="43.3">11</text>
<text x="210.1" y="43.3">10</text>
<text x="44.9" y="48.4">5</text>
<text x="44.9" y="51">4</text>
<text x="67.7" y="53.5">3</text>
<text x="88.1" y="53.5">14</text>
<text x="121" y="51">1</text>
<text x="121" y="53.5">2</text>
<text x="131.3" y="51">3</text>
<text x="146.4" y="51">2</text>
<text x="146.4" y="53.5">3</text>
<text x="156.7" y="51">1</text>
<text x="198.7" y="53.5">13</text>
<text x="210.1" y="53.5">12</text>
<text x="67.7" y="56">4</text>
<text x="67.7" y="58.6">5</text>
<text x="88.1" y="56">13</text>
<text x="88.1" y="58.6">12</text>
<text x="67.7" y="63.6">2</text>
<text x="67.7" y="61.1">6</text>
<text x="88.1" y="61.1">11</text>
<text x="146.4" y="63.6">5</text>
<text x="156.7" y="63.6">4</text>
<text x="219" y="61.1">12</text>
<text x="219" y="63.6">13</text>
<text x="230.4" y="61.1">11</text>
<text x="66.5" y="66.2">10</text>
<text x="67.7" y="71.3">9</text>
<text x="67.7" y="68.7">7</text>
<text x="88.1" y="71.3">16</text>
<text x="88.1" y="66.2">15</text>
<text x="146.4" y="66.2">6</text>
<text x="67.7" y="73.8">1</text>
<text x="88.1" y="73.8">8</text>
<text x="220.1" y="73.8">2</text>
<text x="220.1" y="76.3">3</text>
<text x="230.4" y="73.8">1</text>
<text x="4" y="82.6">B</text>
<text x="67.7" y="84">3</text>
<text x="88.1" y="84">14</text>
<text x="121" y="78.9">8</text>
<text x="121" y="81.4">9</text>
<text x="131.3" y="78.9">10</text>
<text x="227.8" y="84">4</text>
<text x="248.2" y="84">5</text>
<text x="291.2" y="82.6">B</text>
<text x="67.7" y="86.5">4</text>
<text x="67.7" y="89">5</text>
<text x="88.1" y="86.5">13</text>
<text x="88.1" y="89">12</text>
<text x="227.8" y="86.5">2</text>
<text x="227.8" y="89">3</text>
<text x="67.7" y="94.1">2</text>
<text x="67.7" y="91.6">6</text>
<text x="88.1" y="91.6">11</text>
<text x="227.8" y="91.6">1</text>
<text x="248.2" y="91.6">6</text>
<text x="66.5" y="96.6">10</text>
<text x="67.7" y="101.7">9</text>
<text x="67.7" y="99.2">7</text>
<text x="88.1" y="101.7">16</text>
<text x="88.1" y="96.6">15</text>
<text x="143.9" y="101.7">4</text>
<text x="164.3" y="101.7">5</text>
<text x="226.6" y="101.7">10</text>
<text x="248.2" y="101.7">9</text>
<text x="67.7" y="104.3">1</text>
<text x="88.1" y="104.3">8</text>
<text x="143.9" y="104.3">2</text>
<text x="143.9" y="106.8">3</text>
<text x="226.6" y="104.3">12</text>
<text x="226.6" y="106.8">11</text>
<text x="118.5" y="109.3">4</text>
<text x="118.5" y="111.9">5</text>
<text x="128.7" y="109.3">6</text>
<text x="143.9" y="109.3">1</text>
<text x="164.3" y="109.3">6</text>
<text x="226.6" y="109.3">13</text>
<text x="248.2" y="109.3">8</text>
<text x="67.7" y="116.9">2</text>
<text x="67.7" y="114.4">1</text>
<text x="67.7" y="119.5">7</text>
<text x="88.1" y="116.9">4</text>
<text x="88.1" y="114.4">3</text>
<text x="88.1" y="119.5">5</text>
<text x="142.8" y="119.5">10</text>
<text x="164.3" y="119.5">9</text>
<text x="199.8" y="114.4">1</text>
<text x="199.8" y="116.9">2</text>
<text x="199.8" y="119.5">3</text>
<text x="210.1" y="114.4">8</text>
<text x="227.8" y="119.5">4</text>
<text x="248.2" y="119.5">5</text>
<text x="88.1" y="122">6</text>
<text x="117.4" y="124.6">12</text>
<text x="128.7" y="124.6">11</text>
<text x="142.8" y="122">12</text>
<text x="142.8" y="124.6">11</text>
<text x="199.8" y="122">4</text>
<text x="199.8" y="124.6">5</text>
<text x="227.8" y="122">2</text>
<text x="227.8" y="124.6">3</text>
<text x="4" y="130.9">C</text>
<text x="117.4" y="127.1">13</text>
<text x="142.8" y="127.1">13</text>
<text x="164.3" y="127.1">8</text>
<text x="198.7" y="129.6">11</text>
<text x="199.8" y="127.1">6</text>
<text x="227.8" y="127.1">1</text>
<text x="248.2" y="127.1">6</text>
<text x="291.2" y="130.9">C</text>
<text x="66.5" y="134.7">10</text>
<text x="66.5" y="137.3">15</text>
<text x="67.7" y="132.2">9</text>
<text x="88.1" y="134.7">12</text>
<text x="88.1" y="132.2">11</text>
<text x="88.1" y="137.3">13</text>
<text x="118.5" y="137.3">5</text>
<text x="128.7" y="137.3">6</text>
<text x="198.7" y="132.2">12</text>
<text x="226.6" y="137.3">10</text>
<text x="248.2" y="137.3">9</text>
<text x="88.1" y="139.8">14</text>
<text x="143.9" y="142.3">1</text>
<text x="154.2" y="142.3">3</text>
<text x="166.8" y="142.3">9</text>
<text x="177" y="142.3">8</text>
<text x="226.6" y="139.8">12</text>
<text x="226.6" y="142.3">11</text>
<text x="66.5" y="149.9">14</text>
<text x="88.1" y="149.9">12</text>
<text x="143.9" y="144.9">2</text>
<text x="165.6" y="144.9">10</text>
<text x="226.6" y="144.9">13</text>
<text x="248.2" y="144.9">8</text>
<text x="67.7" y="152.5">1</text>
<text x="67.7" y="155">2</text>
<text x="88.1" y="152.5">9</text>
<text x="88.1" y="155">8</text>
<text x="141.4" y="155">4</text>
<text x="151.6" y="155">6</text>
<text x="199.8" y="152.5">3</text>
<text x="210.1" y="152.5">4</text>
<text x="67.7" y="157.6">3</text>
<text x="88.1" y="157.6">11</text>
<text x="118.5" y="157.6">9</text>
<text x="128.7" y="157.6">8</text>
<text x="141.4" y="157.6">5</text>
<text x="213.9" y="160.1">12</text>
<text x="225.3" y="160.1">11</text>
<text x="66.5" y="167.7">14</text>
<text x="88.1" y="167.7">12</text>
<text x="118.5" y="167.7">3</text>
<text x="128.7" y="167.7">4</text>
<text x="146.4" y="167.7">1</text>
<text x="156.7" y="167.7">3</text>
<text x="213.9" y="162.6">13</text>
<text x="67.7" y="170.2">1</text>
<text x="67.7" y="172.8">2</text>
<text x="88.1" y="170.2">9</text>
<text x="88.1" y="172.8">8</text>
<text x="146.4" y="170.2">2</text>
<text x="4" y="179.1">D</text>
<text x="67.7" y="175.3">3</text>
<text x="88.1" y="175.3">11</text>
<text x="201.7" y="177.8">Title</text>
<text x="291.1" y="179.1">D</text>
<text x="145.3" y="182.9">10</text>
<text x="146.4" y="180.4">9</text>
<text x="156.7" y="180.4">8</text>
<text x="201.7" y="185.4">Size</text>
<text x="214.4" y="185.4">Number</text>
<text x="265.2" y="185.4">Revision</text>
<text x="203" y="189.2">A4</text>
<text x="201.7" y="193">Date:</text>
<text x="201.7" y="195.6">File:</text>
<text x="213.1" y="193">27.12.2012</text>
<text x="213.1" y="195.6">C:\Program Files\..\Sheet1.SchDoc</text>
<text x="252.5" y="193">Sheet</text>
<text x="252.5" y="195.6">Drawn By:</text>
<text x="259.6" y="193">of</text>
<text x="38.2" y="199.4">1</text>
<text x="111.2" y="199.4">2</text>
<text x="184.3" y="199.4">3</text>
<text x="257.4" y="199.4">4</text>
</g>
<g font-size="2.2" fill="#800000">
<text x="58.7" y="18">+5B</text>
<text x="177.6" y="40.8">+12B</text>
<text x="101.8" y="42.1">+5B</text>
<text x="173" y="80.1">-5B'</text>
<text x="211.3" y="85.2">+5B</text>
<text x="135" y="96.6">+5B</text>
<text x="255" y="160.1">FSL'</text>
<text x="47.9" y="170.2">F2'</text>
</g>
<g font-size="2.2" fill="#000080">
<text x="70.8" y="20.5">DD1</text>
<text x="77.2" y="20.5">К555ИЕ10</text>
<text x="140.7" y="20.5">DD7:2 К555ЛИ1</text>
<text x="225.8" y="20.5">DD13</text>
<text x="233.4" y="20.5">К555ЛА2</text>
<text x="28.9" y="28.1">ZQ1</text>
<text x="34" y="28.1">40 МГц</text>
<text x="140.7" y="33.2">DD7:3 К555ЛИ1</text>
<text x="196.6" y="40.8">DD11:5</text>
<text x="205.5" y="40.8">К555ЛН1</text>
<text x="28.9" y="43.3">ZQ1'</text>
<text x="35.2" y="43.3">40 МГц</text>
<text x="168.6" y="44.6">R1</text>
<text x="172.5" y="44.6">390</text>
<text x="70.8" y="51">DD2</text>
<text x="77.2" y="51">К555ИЕ10</text>
<text x="119.1" y="48.4">DD8:1 К555ЛА3</text>
<text x="143.2" y="48.4">DD9:1 К155ЛА8</text>
<text x="196.6" y="51">DD11:6</text>
<text x="205.5" y="51">К555ЛН1</text>
<text x="17.4" y="57.3">Альтернативный кварцевый генератор</text>
<text x="168.6" y="57.3">R2</text>
<text x="172.5" y="57.3">390</text>
<text x="218.2" y="58.6">DD8:4 К555ЛА3</text>
<text x="143.2" y="61.1">DD9:2 К155ЛА8</text>
<text x="218.2" y="71.3">DD14:1</text>
<text x="227.1" y="71.3">К555ЛЕ1</text>
<text x="117.8" y="76.3">DD9:3 К155ЛА8</text>
<text x="140.6" y="77.6">C1</text>
<text x="145.7" y="77.6">10 МК</text>
<text x="158.5" y="72.5">R3</text>
<text x="162.3" y="72.5">390</text>
<text x="70.8" y="81.4">DD3</text>
<text x="77.2" y="81.4">К555ИЕ10</text>
<text x="143.5" y="82.4">10 В</text>
<text x="157.5" y="84">VD2</text>
<text x="229.6" y="81.4">DD16:1</text>
<text x="238.5" y="81.4">К555ТМ2</text>
<text x="142.5" y="89">КД522</text>
<text x="143.5" y="86.5">VD1</text>
<text x="156.5" y="86.5">КД522</text>
<text x="171.2" y="89">КС147А</text>
<text x="172.5" y="86.5">VD3</text>
<text x="145.8" y="99.2">DD10:1</text>
<text x="154.7" y="99.2">К555ТМ2</text>
<text x="229.6" y="99.2">DD16:2</text>
<text x="238.5" y="99.2">К555ТМ2</text>
<text x="116.6" y="106.8">DD8:2 К555ЛА3</text>
<text x="69.5" y="111.9">DD4:1 К561ИЕ10</text>
<text x="197.9" y="111.9">DD15</text>
<text x="205.5" y="111.9">К555ЛА2</text>
<text x="145.8" y="116.9">DD10:2</text>
<text x="154.7" y="116.9">К555ТМ2</text>
<text x="229.6" y="116.9">DD17:1</text>
<text x="238.5" y="116.9">К555ТМ2</text>
<text x="115.3" y="122">DD7:4 К555ЛИ1</text>
<text x="69.5" y="129.6">DD4:2 К561ИЕ10</text>
<text x="115.3" y="134.7">DD11:3</text>
<text x="124.2" y="134.7">К555ЛН1</text>
<text x="229.6" y="134.7">DD17:2</text>
<text x="238.5" y="134.7">К555ТМ2</text>
<text x="140.7" y="139.8">DD12:1</text>
<text x="149.6" y="139.8">К555ЛИ1</text>
<text x="164.8" y="139.8">DD8:3 К555ЛА3</text>
<text x="70.8" y="147.4">DD5</text>
<text x="77.2" y="147.4">К555ИЕ5</text>
<text x="196.6" y="149.9">DD18:2</text>
<text x="205.5" y="149.9">К555ЛН1</text>
<text x="115.3" y="155">DD11:4</text>
<text x="124.2" y="155">К555ЛН1</text>
<text x="138.2" y="152.5">DD12:2</text>
<text x="147" y="152.5">К555ЛИ1</text>
<text x="213.1" y="157.6">DD24:4</text>
<text x="222" y="157.6">К555ЛА3</text>
<text x="70.8" y="165.2">DD6</text>
<text x="77.2" y="165.2">К555ИЕ5</text>
<text x="115.3" y="165.2">DD11:2</text>
<text x="124.2" y="165.2">К555ЛН1</text>
<text x="143.2" y="165.2">DD7:1 К555ЛИ1</text>
<text x="143.2" y="177.9">DD12:3</text>
<text x="152.1" y="177.9">К555ЛИ1</text>
</g>
<g font-size="1.8" fill="#800000">
<text x="100" y="23.1">20M</text>
<text x="108.9" y="23.1">10M</text>
<text x="181.4" y="23.1">STB</text>
<text x="190.2" y="23.1">Y1</text>
<text x="256.3" y="23.1">VS'</text>
<text x="100" y="25.7">10M</text>
<text x="101.3" y="28.2">5M</text>
<text x="108.9" y="25.7">S/C</text>
<text x="55.6" y="33.3">40M</text>
<text x="100" y="30.7">2M5</text>
<text x="100" y="35.8">ALD</text>
<text x="108.9" y="35.8">2M5</text>
<text x="182.6" y="35.8">S/C</text>
<text x="190.2" y="30.7">Y2</text>
<text x="190.2" y="33.3">Y4</text>
<text x="190.2" y="35.8">Y8</text>
<text x="108.9" y="38.3">5M</text>
<text x="190.2" y="43.4">Y3</text>
<text x="101.3" y="53.6">X0</text>
<text x="108.9" y="51">F1'</text>
<text x="108.9" y="53.6">FSL'</text>
<text x="182.6" y="51">F1</text>
<text x="190.2" y="53.6">Y5</text>
<text x="101.3" y="56.1">X1</text>
<text x="101.3" y="58.6">X2</text>
<text x="47.9" y="63.7">2M5</text>
<text x="101.3" y="61.2">X3</text>
<text x="108.9" y="63.7">F2'</text>
<text x="182.6" y="63.7">F2</text>
<text x="190.2" y="63.7">X6</text>
<text x="190.2" y="61.2">X0</text>
<text x="255" y="61.2">HRS</text>
<text x="47.9" y="71.3">HRS</text>
<text x="101.3" y="66.3">TC</text>
<text x="190.2" y="76.4">Y8</text>
<text x="190.2" y="73.9">HBL</text>
<text x="253.8" y="73.9">BLNK</text>
<text x="101.3" y="84">X4</text>
<text x="101.3" y="86.6">X5</text>
<text x="101.3" y="89.1">X6</text>
<text x="190.2" y="86.6">RBT</text>
<text x="255" y="84">RES</text>
<text x="255" y="91.6">RES</text>
<text x="47.9" y="99.3">TC</text>
<text x="108.9" y="101.8">X4</text>
<text x="256.3" y="101.8">QT</text>
<text x="190.2" y="104.3">FSL</text>
<text x="190.2" y="106.9">Q</text>
<text x="108.9" y="109.4">ALD</text>
<text x="108.9" y="111.9">X6</text>
<text x="181.4" y="109.4">HBL</text>
<text x="47.9" y="119.6">VRS</text>
<text x="47.9" y="117">HS</text>
<text x="101.3" y="117">Y0</text>
<text x="101.3" y="119.6">Y1</text>
<text x="182.6" y="119.6">HS</text>
<text x="190.2" y="114.5">Y1</text>
<text x="256.3" y="119.6">VS</text>
<text x="101.3" y="122.1">Y2</text>
<text x="108.9" y="124.6">X0</text>
<text x="190.2" y="124.6">Y3</text>
<text x="108.9" y="127.2">X3</text>
<text x="190.2" y="127.2">Y4</text>
<text x="190.2" y="129.7">Y5</text>
<text x="47.9" y="134.8">Y2</text>
<text x="101.3" y="132.3">Y3</text>
<text x="101.3" y="134.8">Y4</text>
<text x="101.3" y="137.3">Y5</text>
<text x="190.2" y="132.3">Y8</text>
<text x="101.3" y="139.9">Y6</text>
<text x="190.2" y="142.4">X3</text>
<text x="190.2" y="139.9">VS'</text>
<text x="108.9" y="144.9">HBL</text>
<text x="255" y="144.9">VRS</text>
<text x="47.9" y="152.6">Y6</text>
<text x="101.3" y="152.6">Y7</text>
<text x="101.3" y="155.1">Y8</text>
<text x="108.9" y="150">X0</text>
<text x="190.2" y="152.6">ALD</text>
<text x="255" y="152.6">ALD</text>
<text x="108.9" y="157.6">X6</text>
<text x="190.2" y="160.2">QT</text>
<text x="47.9" y="167.8">5M</text>
<text x="101.3" y="167.8">F2'</text>
<text x="108.9" y="167.8">5M</text>
<text x="182.6" y="167.8">F1'</text>
<text x="190.2" y="162.7">Q</text>
<text x="108.9" y="177.9">5M</text>
<text x="102.6" y="183">Q</text>
<text x="108.9" y="183">FSL'</text>
<text x="181.4" y="180.5">CLK</text>
</g>
<g font-size="1.8" fill="#000080">
<text x="72.2" y="24.1">D0</text>
<text x="72.2" y="26.7">D1</text>
<text x="72.2" y="29.2">D2</text>
<text x="76.7" y="24.2">CT2</text>
<text x="82.4" y="24.1">Q0</text>
<text x="82.4" y="26.7">Q1</text>
<text x="82.4" y="29.2">Q2</text>
<text x="148.3" y="24.2">&amp;</text>
<text x="232.2" y="24.2">&amp;</text>
<text x="38.4" y="31.7">VCC</text>
<text x="38.4" y="34.3">OUT</text>
<text x="72.2" y="31.7">D3</text>
<text x="72.7" y="34.3">C</text>
<text x="82.4" y="31.7">Q3</text>
<text x="38.3" y="36.8">GND</text>
<text x="71.6" y="36.8">CET</text>
<text x="71.7" y="39.4">CEP</text>
<text x="72" y="41.9">/PE</text>
<text x="81.6" y="41.9">VCC</text>
<text x="82.3" y="36.8">TC</text>
<text x="148.3" y="36.8">&amp;</text>
<text x="38.4" y="47">VCC</text>
<text x="72.5" y="44.4">/R</text>
<text x="81.5" y="44.4">GND</text>
<text x="204.5" y="44.2">1</text>
<text x="38.3" y="52">GND</text>
<text x="38.4" y="49.5">OUT</text>
<text x="125.4" y="52.1">&amp;</text>
<text x="150.9" y="52.1">&amp;</text>
<text x="72.2" y="54.6">D0</text>
<text x="72.2" y="57.1">D1</text>
<text x="72.2" y="59.7">D2</text>
<text x="76.7" y="54.6">CT2</text>
<text x="82.4" y="54.6">Q0</text>
<text x="82.4" y="57.1">Q1</text>
<text x="82.4" y="59.7">Q2</text>
<text x="204.5" y="54.4">1</text>
<text x="72.2" y="62.2">D3</text>
<text x="72.7" y="64.7">C</text>
<text x="82.4" y="62.2">Q3</text>
<text x="150.9" y="64.8">&amp;</text>
<text x="224.6" y="62.2">&amp;</text>
<text x="71.6" y="67.3">CET</text>
<text x="71.7" y="69.8">CEP</text>
<text x="82.3" y="67.3">TC</text>
<text x="72" y="72.4">/PE</text>
<text x="72.5" y="74.9">/R</text>
<text x="81.5" y="74.9">GND</text>
<text x="81.6" y="72.4">VCC</text>
<text x="224.6" y="74.9">1</text>
<text x="125.4" y="80">&amp;</text>
<text x="72.2" y="85">D0</text>
<text x="72.2" y="87.6">D1</text>
<text x="76.7" y="85.1">CT2</text>
<text x="82.4" y="85">Q0</text>
<text x="82.4" y="87.6">Q1</text>
<text x="232.7" y="85">/S</text>
<text x="232.8" y="87.6">D</text>
<text x="238" y="85.1">T</text>
<text x="242.9" y="85">Q</text>
<text x="72.2" y="90.1">D2</text>
<text x="72.2" y="92.7">D3</text>
<text x="72.7" y="95.2">C</text>
<text x="82.4" y="90.1">Q2</text>
<text x="82.4" y="92.7">Q3</text>
<text x="232.6" y="92.7">/R</text>
<text x="232.8" y="90.1">C</text>
<text x="242.7" y="92.7">/Q</text>
<text x="71.6" y="97.7">CET</text>
<text x="71.7" y="100.3">CEP</text>
<text x="82.3" y="97.7">TC</text>
<text x="72" y="102.8">/PE</text>
<text x="72.5" y="105.3">/R</text>
<text x="81.5" y="105.3">GND</text>
<text x="81.6" y="102.8">VCC</text>
<text x="148.8" y="102.8">/S</text>
<text x="148.9" y="105.3">D</text>
<text x="149" y="107.9">C</text>
<text x="154.1" y="102.8">T</text>
<text x="159.1" y="102.8">Q</text>
<text x="232.7" y="102.8">/S</text>
<text x="232.8" y="105.3">D</text>
<text x="232.8" y="107.9">C</text>
<text x="238" y="102.8">T</text>
<text x="242.9" y="102.8">Q</text>
<text x="122.9" y="110.4">&amp;</text>
<text x="148.7" y="110.4">/R</text>
<text x="158.8" y="110.4">/Q</text>
<text x="232.6" y="110.4">/R</text>
<text x="242.7" y="110.4">/Q</text>
<text x="72.7" y="118">V</text>
<text x="72.7" y="115.5">C</text>
<text x="77.2" y="115.5">CT</text>
<text x="82.4" y="115.5">Q0</text>
<text x="82.4" y="118">Q1</text>
<text x="204.2" y="115.5">&amp;</text>
<text x="72.7" y="120.6">R</text>
<text x="82.4" y="120.6">Q2</text>
<text x="82.4" y="123.1">Q3</text>
<text x="122.9" y="125.7">&amp;</text>
<text x="148.8" y="120.6">/S</text>
<text x="148.9" y="123.1">D</text>
<text x="149" y="125.7">C</text>
<text x="154.1" y="120.6">T</text>
<text x="159.1" y="120.6">Q</text>
<text x="232.7" y="120.6">/S</text>
<text x="232.8" y="123.1">D</text>
<text x="232.8" y="125.7">C</text>
<text x="238" y="120.6">T</text>
<text x="242.9" y="120.6">Q</text>
<text x="148.7" y="128.2">/R</text>
<text x="158.8" y="128.2">/Q</text>
<text x="232.6" y="128.2">/R</text>
<text x="242.7" y="128.2">/Q</text>
<text x="72.7" y="135.8">V</text>
<text x="72.7" y="133.3">C</text>
<text x="77.2" y="133.3">CT</text>
<text x="82.4" y="133.3">Q0</text>
<text x="82.4" y="135.8">Q1</text>
<text x="72.7" y="138.3">R</text>
<text x="82.4" y="138.3">Q2</text>
<text x="82.4" y="140.9">Q3</text>
<text x="123.2" y="138.1">1</text>
<text x="148.3" y="143.4">&amp;</text>
<text x="171.2" y="143.4">&amp;</text>
<text x="232.7" y="138.3">/S</text>
<text x="232.8" y="140.9">D</text>
<text x="232.8" y="143.4">C</text>
<text x="238" y="138.4">T</text>
<text x="242.9" y="138.3">Q</text>
<text x="232.6" y="146">/R</text>
<text x="242.7" y="146">/Q</text>
<text x="72.3" y="151">C1</text>
<text x="72.3" y="153.6">C2</text>
<text x="76.7" y="151.1">CT2</text>
<text x="82.4" y="151">Q0</text>
<text x="82.4" y="153.6">Q1</text>
<text x="204.5" y="153.3">1</text>
<text x="72.3" y="156.1">R1</text>
<text x="72.3" y="158.6">R2</text>
<text x="82.4" y="156.1">Q2</text>
<text x="82.4" y="158.6">Q3</text>
<text x="123.2" y="158.4">1</text>
<text x="145.8" y="156.1">&amp;</text>
<text x="219.5" y="161.2">&amp;</text>
<text x="72.3" y="168.8">C1</text>
<text x="72.3" y="171.3">C2</text>
<text x="72.3" y="173.9">R1</text>
<text x="76.7" y="168.8">CT2</text>
<text x="82.4" y="168.8">Q0</text>
<text x="82.4" y="171.3">Q1</text>
<text x="82.4" y="173.9">Q2</text>
<text x="123.2" y="168.6">1</text>
<text x="150.9" y="168.8">&amp;</text>
<text x="72.3" y="176.4">R2</text>
<text x="82.4" y="176.4">Q3</text>
<text x="150.9" y="181.5">&amp;</text>
</g>
</svg>
